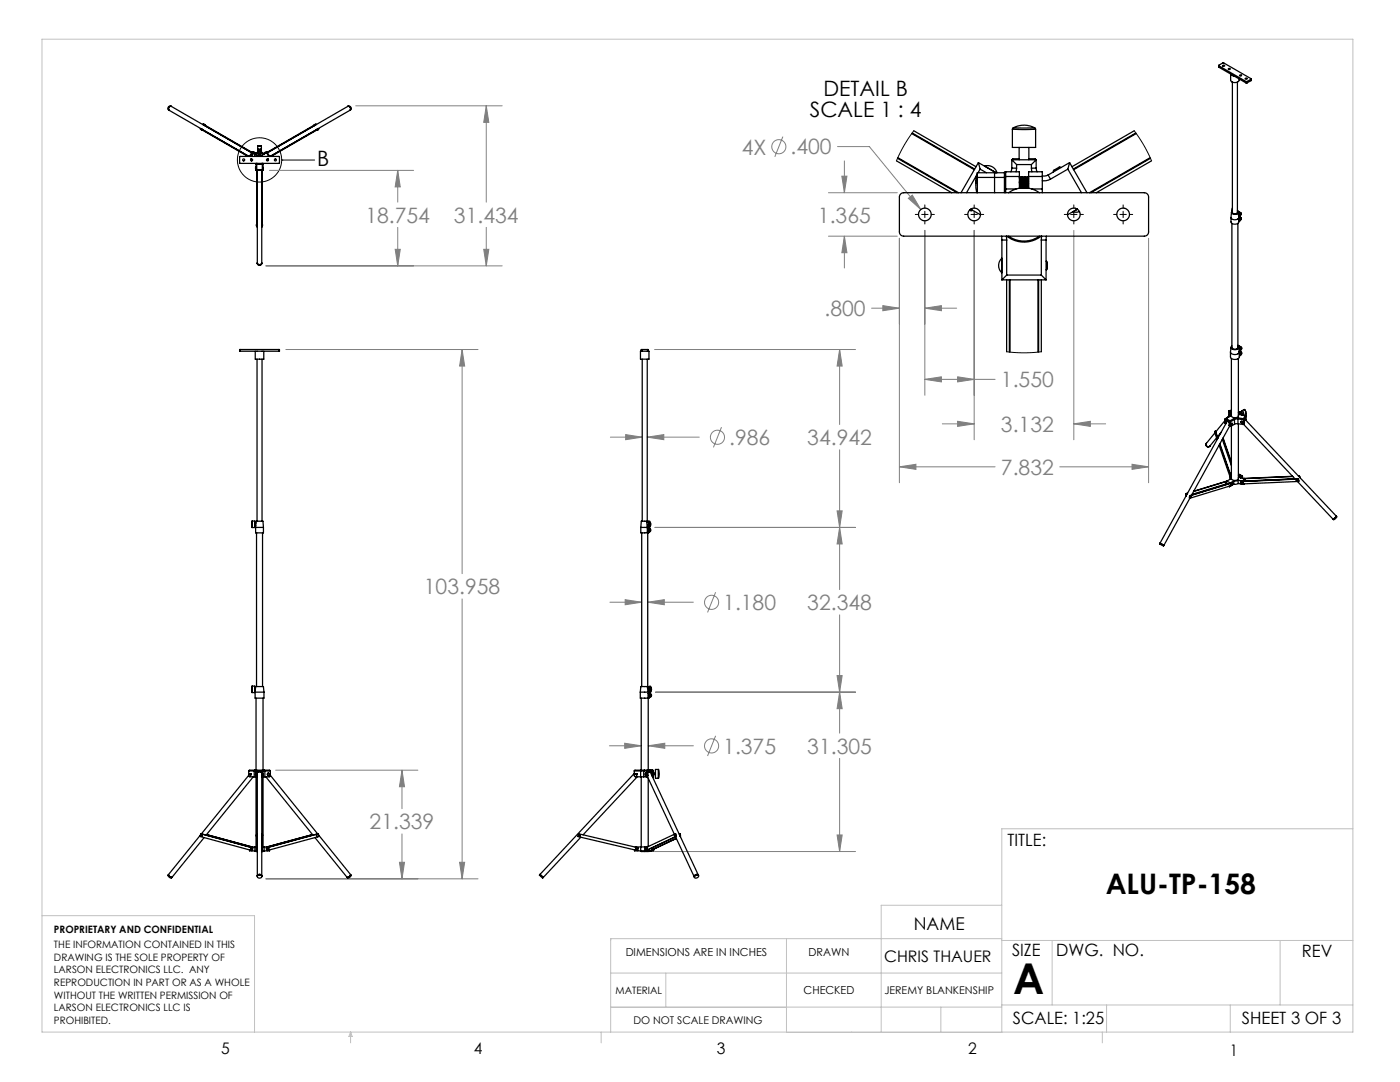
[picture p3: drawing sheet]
<svg xmlns="http://www.w3.org/2000/svg" width="279mm" height="216mm" viewBox="0 0 279 216" stroke-linecap="round" stroke-linejoin="round" font-family="sans-serif">
<g fill="none" stroke="#808080" stroke-width=".2">
<path d="M53.8 34h28.7M71 21.1h29.2M79.4 34l.5 3.3h-1zM79.4 34v6.3M97 21.1v19.2M97 21.1l.6 3.3h-1.1zM156.2 27.3l-1.6 4M165.3 38.5h13.8M167.1 29.3h6.4l10.3 12.5M168 35.2h1l-.5 3.3zM168.5 32.1v6.4M181.3 39.6l.8-.7 1.7 2.9z"/>
<path d="M53.1 53.1h47.1M78.9 49.7h1l-.5 3.4zM79.4 45.4v7.7M96.5 49.7h1.1l-.6 3.4zM97 45.4v7.7M165.3 47.1h13.8M168.5 47.1l.5 3.3h-1zM168.5 47.1v6.4M179.5 47.5v48.8M184.6 46v32.9M194.4 46v41.7M214.3 46v41.7"/>
<path d="M229.2 47.5v48.8M57 69.7h38.4M92.2 69.7l.5 3.3h-1zM92.2 69.7v44.8M130.6 69.7h40.1M167.6 69.7v15M167.6 69.7l.5 3.3h-1zM173.9 61.5h5.6M176.2 61l3.3 .5-3.3 .5zM184.6 61.5h6.3M184.6 75.7h14M184.6 61.5l3.3-.5v1z"/>
<path d="M184.6 75.7l3.3-.5v1zM191.1 75.2l3.3 .5-3.3 .5zM121.8 87.2h6.4M124.9 86.7l3.3 .5-3.3 .5zM129.2 87.2h10.4M129.2 87.2l3.3-.5v1zM144 85.2l-1.6 4.1M167.6 89.7v27.9M179.5 93.1h19.1M179.5 93.1l3.3-.5v1.1zM188.1 84.6h6.3M191.1 84.1l3.3 .5-3.3 .5z"/>
<path d="M211.5 93.1h17.7M214.3 84.6h6.4M214.3 84.6l3.3-.5v1zM225.9 92.6l3.3 .5-3.3 .6zM92.2 119.5v55.9M124.8 119.7l3.3 .5-3.3 .5zM130.7 105.2h40M142.8 118.2l-1.6 4M167.1 101.9h1l-.5 3.3zM167.6 105.2l.5 3.3h-1zM121.7 120.2h6.4M129.3 120.2l3.3-.5v1z"/>
<path d="M129.3 120.2h9.1M130.8 138.1h39.9M167.1 134.8h1l-.5 3.3zM167.6 122.7v23.6M167.6 138.1l.5 3.3h-1zM55 153.7h28.4M80.2 153.7l.5 3.3h-1zM80.2 153.7v7.7M121.6 148.8h6.4M124.7 148.3l3.3 .5-3.3 .5zM129.4 148.8h9M129.4 148.8l3.3-.5v1z"/>
<path d="M142.8 146.8l-1.6 4.1M167.6 151.3v18.6M53.1 175.4h42.3M79.7 172.1h1l-.5 3.3zM80.2 166.4v9M91.7 172.1h1l-.5 3.3zM130.6 169.9h40.1M167.1 166.6h1l-.5 3.3z"/>
<circle cx="155.4" cy="29.3" r="1.41"/>
<circle cx="143.2" cy="87.3" r="1.41"/>
<circle cx="142" cy="120.2" r="1.41"/>
<circle cx="142" cy="148.8" r="1.41"/>
</g>
<g fill="none" stroke="#000" stroke-width=".2">
<path d="M56.2 31.9h6.6M182.7 42.8h.6M183.9 42.8h1.3M184.6 40.9v.6M184.6 42.2v1.2M184.6 44.1v.6M185.8 42.8h.7M192.5 42.8h.6M193.8 42.8h1.3M194.4 40.9v.6M194.4 42.2v1.2M194.4 44.1v.6"/>
<path d="M195.7 42.8h.6M212.4 42.8h.6M213.7 42.8h1.2M214.3 40.9v.6M214.3 42.2v1.2M214.3 44.1v.6M215.6 42.8h.6M222.2 42.8h.7M223.5 42.8h1.3M224.1 40.9v.6M224.1 42.2v1.2M224.1 44.1v.6"/>
<path d="M225.4 42.8h.7"/>
<circle cx="51.8" cy="31.9" r="4.4"/>
</g>
<g fill="none" stroke="#c0c0c0" stroke-width=".2">
<path d="M8.4 7.8h261.6v198.1h-261.6zM270 165.4h-70.1v40.5M8.4 182.7h42.4v23.2M121.9 194.2h78M132.9 194.2v6.8M157 187.3v18.6M199.9 187.3h-78v18.6M199.9 187.7h70.1M199.9 180.6h-24v25.4M210 187.7v12.8M255.5 187.7v12.8M70 205.9v2.2"/>
<path d="M70 205.9l.3 .9h-.7zM120 205.9v2.2M121.9 201h78M121.9 201h35.1M157 206h42.9M170 205.9v.1M187.8 201v5M199.9 200.5h70.1M220 205.9v2.2M220.8 200.5v5.4M245.5 200.5v5.4"/>
</g>
<path d="M91.7 172.1h1l-.5 3.3zM92.2 69.7l.5 3.3h-1zM79.7 172.1h1l-.5 3.3zM80.2 153.7l.5 3.3h-1zM96.5 49.7h1.1l-.6 3.4zM97 21.1l.6 3.3h-1.1zM78.9 49.7h1l-.5 3.4zM79.4 34l.5 3.3h-1zM167.1 166.6h1l-.5 3.3zM167.6 138.1l.5 3.3h-1zM167.1 134.8h1l-.5 3.3zM167.6 105.2l.5 3.3h-1zM167.1 101.9h1l-.5 3.3zM167.6 69.7l.5 3.3h-1zM124.7 148.3l3.3 .5-3.3 .5zM129.4 148.8l3.3-.5v1zM124.8 119.7l3.3 .5-3.3 .5zM129.3 120.2l3.3-.5v1zM124.9 86.7l3.3 .5-3.3 .5zM129.2 87.2l3.3-.5v1zM168 35.2h1l-.5 3.3zM168.5 47.1l.5 3.3h-1zM179.5 93.1l3.3-.5v1.1zM225.9 92.6l3.3 .5-3.3 .6zM176.2 61l3.3 .5-3.3 .5zM184.6 61.5l3.3-.5v1zM184.6 75.7l3.3-.5v1zM191.1 75.2l3.3 .5-3.3 .5zM191.1 84.1l3.3 .5-3.3 .5zM214.3 84.6l3.3-.5v1zM181.3 39.6l2.5 2.2-1.7-2.9z" fill="#808080"/>
<g fill="none" stroke="#000" stroke-width=".25">
<path d="M243.2 13.4h.1M243.2 13.1v.3M243.2 13.4l5.5 3.1M246 16.4v26a.58 .58 0 0 0 1 0v-26M246.3 15.2l-.5-.2-.2-.2v1.2a.98 .98 0 0 0 1.7 0v-.2M248.7 16.3h.2M248.7 16.5h.2M248.7 16.3v.2M248.9 16.3v.2M249.7 15.8l-5.5-3.2-1 .4 5.5 3.3M249.7 15.8l-.8 .5M249.7 15.8v.3"/>
<path d="M249.7 16.1l-.8 .4M33.8 21.3l.4-.1a.47 .47 0 0 0-.5 .3 .47 .47 0 0 0 .1 .5l-.2-.3zM40.1 25.8l9.4 5.4M40.1 25.8l.3 .1M40.1 25.7h-.1l.1 .1M40.1 25.7v.1M40.1 25.7l9.6 5.5M40.2 25.7l.2 .1M40.2 25.7h.1M40.2 25.7v.1M40.2 25.7l9.5 5.5M40.4 25.8h.1"/>
<path d="M40.6 24.8h.2l.2 .2M40.6 24.8l.4 .2M40.6 24.8h.1M40.6 24.9l9.6 5.6M40.7 25h.1M40.7 25l-6.6-3.8a.47 .47 0 0 0-.5 .2 .47 .47 0 0 0 0 .5l6.6 3.8M40.7 24.8h-.2l.1 .1M40.7 24.8l-.1 .1M40.7 24.8l9.6 5.6M40.7 24.9l-.1 .1M40.8 25v.1M41 25h.1"/>
<path d="M47.9 31.3l7.8-.1 .1 1.3-.2 .1h-7.7l-.1-.1zM50.1 31.8h.1M50.1 31.7l.3 .2M50.3 30.7l-.3 .5M50.3 30.6v.3M50.3 30.7v.5zM50.3 30.6v.1M50.3 30.6h.9M50.3 30.7h.9M50.3 30.3l.6 .3-.4-.2M50.3 30.3l.1 .2M50.3 30.3l-.5 .9"/>
<path d="M50.4 30.5l.2 .1M50.4 30.5l-.1 .1M50.5 30.4l.4 .2M50.5 30.4h.1M50.9 30.6v.6M50.9 30.6h.1M51.1 32.6v.1M51.1 33.3l-.1 .2 .1 .3M51.1 33.3v.5M51.1 33.8h.1M51.1 33.3h.1M51.1 32.7h.1"/>
<path d="M51.1 32.7v1.3M51.1 34h1.4M51.2 30.7v.5v-.1M51.2 30.7v.4M51.2 30.7v-.1l.4-.1v.2M51.2 31.1h.3M51.2 34v11.1M51.2 32.7v-.1l.5 .2 .6-.2v.1M51.2 33.8l-.1 .2M51.2 32.7v1.1M51.2 33.8h1.1M51.3 31.2l.4-.1 .6 .1"/>
<path d="M51.3 32.6l.4 .2 .6-.2M51.4 34v18.6a.47 .47 0 0 0 .4 .3 .47 .47 0 0 0 .4-.3v-7.6M51.4 30.2l.2 .1M51.4 30.4h.2M51.4 30.4v.1M51.4 30.2h.8M51.4 30.2v.2M51.4 29.2h.8M51.5 29.1l-.1 .1M51.5 29.1h.6M51.6 30.4l-.1 .1M51.6 30.3v.1"/>
<path d="M51.6 30.3h.4M51.6 30.1l-.2 .1M51.6 29.8v.4M51.6 30.7v.4l.1-.2M51.6 30.7h-.4M51.7 30.7h.1M51.7 30.9h.1M51.7 30.7h.2M51.7 30.7h-.1M51.7 30.9h.2M51.7 30.7v.1M51.7 30.7v.2"/>
<path d="M51.7 30.8v.1M51.7 30.9v.2v-.2M51.7 30.9l.1 .2v-.2M51.7 30.7l.1 .1M51.8 30.7v.1M51.8 30.9h.1M51.8 30.7h-.1M51.8 30.8v.1M51.8 30.9v.2M51.8 30.7v.2M51.8 30.7h.1M51.8 30.9v.2v-.2"/>
<path d="M51.9 30.7h.1M51.9 30.9h.1M51.9 30.7v.2M51.9 30.9h-.1M51.9 30.7l-.1 .1M51.9 30.9v.2M51.9 30.7v.1M51.9 30.8v.1M51.9 30.7h-.1M51.9 30.7v.4M51.9 30.7v-.2h.5v.2M51.9 30.7h.5"/>
<path d="M51.9 30.8h.1M52 30.1l.2 .1M52 29.8v.4M52 30.4h.2M52 30.4v.1M52 30.3v.1M52 31.1h.4M52.1 29.1l.1 .7h-.8v-.6M52.2 30.2l-.2 .1M52.2 30.4v.1M52.2 30.2v.2M52.2 34v10.9"/>
<path d="M52.3 34v11.1M52.3 32.7h.2M52.3 33.8l.2 .2M52.3 32.7v1.1M52.4 30.7v.4M52.4 31.1v.1M52.5 33.4v.3M52.5 32.7v1.3M52.5 32.6v.1M52.6 30.7v.1M52.6 30.7h-.2M52.6 30.8h-.2"/>
<path d="M53 30.4l-.3 .2M53.2 30.5l-.6 .3M53.2 30.5l.4 .7M53.3 30.3l-.1 .2M53.3 30.3l-.7 .4M53.3 30.3l.5 .9M53.4 31.8h.1M53.4 31.8l.1-.1-.3 .2M53.6 31.8h-.2M62.8 25v.1M62.9 24.8l-.2 .2M62.9 24.8h.2z"/>
<path d="M62.9 24.8l-9.6 5.6M62.9 25l-9.5 5.5 16.1-9.3a.47 .47 0 0 1 .5 .2 .47 .47 0 0 1-.1 .5l-6.5 3.8M62.9 25h-.1M63.2 26h.1M63.2 25.8h.1M63.4 25.7h.1M63.4 25.7l-9.5 5.5M63.4 25.7v.1M63.4 25.7h.2l-.1 .1M63.4 25.7l.1 .1M63.5 25.8l-9.4 5.4M63.6 25.8h.1"/>
<path d="M63.6 25.8l-.2 .2h-.2M63.6 25.8l-.4 .2M69.4 21.2a.47 .47 0 0 1 .5 .3 .47 .47 0 0 1-.1 .5 .47 .47 0 0 0 .1-.5 .47 .47 0 0 0-.5-.3zM178.9 32.1l11 6.4M179.1 31.6l11.9 6.9M179.2 31.5l12.1 7M179.7 38.7l.6-.2h48.1a.85 .85 0 0 1 .8 .8v7a.85 .85 0 0 1-.8 .8h-48.1a.85 .85 0 0 1-.8-.8v-7zM182 26.6l12.4 7.3M182 26.5l12.5 7.2M182.4 26.1l12.4 7.2M194.9 35l-2 3.5M195.1 34.5l-.3 1v1.1"/>
<path d="M195.1 35.4l-.2 .5a4.4 4.4 0 0 0 .1 2.6M195.1 34.5v.9M195.1 35.4v3.1M195.1 34.5h5.4M195.1 35.4h5.4M195.3 32.4l.3 1.3M195.3 32.4l3.5 2.1M195.3 32.4l-3.5 6.1M195.6 33.7l1.3 .8M195.6 33.7l-.4 .8M196.5 33.1a1.97 1.97 0 0 1 2.5 1.4M196.5 33.1l2.3 1.4"/>
<path d="M196.5 33.1v.1M198.5 34.5v4M198.5 34.5h.1M200.5 35.3h.2M200.7 35.2v2.5M200.7 35.2v-.9h2.7v.9M200.7 34.4h-.2v4.1M200.7 35.2h2.7M200.7 37.7v.8M200.7 37.7h2.1M201.3 38.5a5.3 5.3 0 0 1 6.1 0M201.9 31.9l1 .9"/>
<path d="M201.9 33.5h1M201.9 33.5l-.2 .8M201.9 31.9h4.9M201.9 31.9v1.6M202 25.8v3.6h4.7v-3.6M202.1 25.8h4.6M202.2 25.5l-.2 .3M202.2 25.5a4.5 4.5 0 0 1 4.3 0M202.2 25.5h4.3M202.9 33.5l-.1 .8M202.9 32.8v.7M202.9 32.8h2.9"/>
<path d="M203.4 31.7h-1.3v.2M203.4 29.4v2.5M203.4 35.2v2.4M203.4 36.5l.1 .1M203.4 35.5l.1 .2M203.5 35.3v.3M203.5 36.3v.2M203.5 35.3h.1M203.5 36.3h-.1M203.5 35.3l-.1 .1M203.5 36.3h.1M203.5 36.3v.3"/>
<path d="M203.5 35.3l.2 .4M203.5 36.3l.2 .3M203.5 36.6v.9M203.5 35.7v.6M203.6 35.5v.9M203.6 36.5l-.1 .1M203.6 36.5h.1M203.6 35.5h.1M203.6 35.5l-.1 .2M203.6 36.5v1M203.7 36.6v.9M203.7 35.7v.7"/>
<path d="M203.8 35.3v.3M203.8 36.3v.2M203.8 35.3h.1M203.8 35.3l-.2 .3M203.8 36.3h.1M203.8 36.3l-.2 .2M203.8 36.5v1M203.8 36.5h.1M203.8 36.5l-.1 .1M203.8 35.5h.1M203.8 35.5l-.1 .2M203.8 35.3v.2"/>
<path d="M203.8 35.3l.1 .2M203.8 36.3l.1 .2M203.8 35.5v.8M203.8 36.5l.1 .1M203.8 35.5l.1 .2M203.9 36.6v.9M203.9 35.7v.7M203.9 35.5v.1M203.9 36.5h.1M204 36.5v1M204 35.5v.9M204 36.5h.1"/>
<path d="M204 35.5h.1M204 35.5l-.1 .2M204 36.5l.1 .1M204 35.5l.1 .2M204.1 35.3v.3M204.1 36.3v.3M204.1 35.3h.1M204.1 35.3l-.2 .2M204.1 36.3h.1M204.1 36.3l-.2 .3M204.1 36.6v.9M204.1 35.7v.6"/>
<path d="M204.1 36.3v.2M204.1 36.3l.2 .2M204.1 35.3l.2 .2M204.2 36.5v1M204.2 35.5v.9M204.2 36.5h.1M204.2 36.5l-.1 .1M204.2 35.5h.1M204.2 35.5l-.1 .2M204.2 36.5l.1 .1M204.2 35.5l.1 .2M204.3 35.5v.1"/>
<path d="M204.3 36.5h.1M204.3 36.6v.9M204.3 35.7v.7M204.4 36.5v1M204.4 35.5v.8M204.4 36.5h.1M204.4 36.5l-.1 .1M204.4 35.5h.1M204.4 35.5l-.1 .2M204.4 35.3v.2M204.4 36.3v.2M204.4 35.3l-.1 .2"/>
<path d="M204.4 35.3h.1M204.4 36.3h.1M204.4 36.3l-.1 .2M204.4 36.5l.1 .1M204.4 35.5l.1 .2M204.4 35.3v.3M204.4 36.3l.3 .3M204.4 35.3l.2 .2M204.5 36.6v.9M204.5 35.7v.7M204.6 35.5h.1M204.6 36.5h.1"/>
<path d="M204.6 36.5v1M204.6 35.5v1M204.6 35.5v.9M204.6 35.5l.1 .2M204.7 36.6v.9M204.7 35.7v.6M204.7 35.3v.3M204.7 36.3v.3M204.7 35.3h.1M204.7 35.3l-.2 .4M204.7 36.3h.1M204.7 36.3l-.2 .3"/>
<path d="M204.7 36.3v.2M204.7 36.3l.2 .2M204.7 35.3l.2 .2M204.8 36.5v1M204.8 35.5v.8M204.8 36.5h.1M204.8 36.5l-.1 .1M204.8 35.5h.1M204.8 35.5l-.1 .2M204.8 36.5l.1 .1M204.8 35.5l.1 .2M204.9 36.6v.9"/>
<path d="M204.9 35.7v.8M204.9 35.5v.1M204.9 36.5v.1M205 35.5v.9M205 35.5l-.1 .2M205 36.5h.1M205 36.5l-.1 .1M205 35.5h.1M205 36.5v1M205 35.5v.8M205 36.5l.1 .1M205 35.5l.1 .2"/>
<path d="M205 35.3v.3M205 36.3v.2M205 35.3h.1M205 35.3l-.1 .2M205 36.3h.1M205 36.3l-.1 .2M205 36.3v.3M205 36.3l.2 .2M205 35.3l.3 .4M205.1 36.6v.9M205.1 35.7v.6M205.1 35.5v.9"/>
<path d="M205.1 36.5h.1M205.1 36.5v.1M205.1 35.5h.1M205.1 35.5v.2M205.2 36.5v1M205.2 35.5v1M205.2 36.5l.1 .1M205.3 35.7v.7M205.3 35.2v2.4v-1M205.3 35.2v-.9h2.7v.9M205.3 35.2h2.7M205.3 35.4l-.1 .1"/>
<path d="M205.3 36.3l-.1 .2M205.3 36.6h.1M205.3 35.6v.1M205.3 31.7h1.3v.2M205.3 29.4v2.5M205.8 33.5h1M205.8 33.5l.1 .8M205.8 32.8v.7M205.9 37.7h2.1M206.5 25.5l.2 .3M206.8 31.9l-1 .9M206.8 33.5l.2 .8"/>
<path d="M206.8 31.9v1.6M208 35.2v2.5M208 37.7v.8M209.2 34.9l.4 .8M209.2 34.9l-.4 .2h-.8M209.6 35.7l-.9 .4h-.7M211.7 33.4l-.3-.1-1.1 .7-.1 .3M213.1 33.7l-3.5 2M213.1 33.7l2.7 4.8M213.5 32.4l-.4 1.3M213.5 32.4l-4.3 2.5M213.5 32.4l3.4 6.1"/>
<path d="M226.4 26.1l-12.5 7.2M226.7 26.5l-12.5 7.2M226.8 26.6l-12.5 7.3M229.5 31.5l-12.1 7M229.6 31.6l-11.9 6.9M229.8 32.1l-11 6.4M51.2 44.7l-.1 .2 .1 .3M51.2 44.7v.5M51.2 45.2h.1M51.2 44.7h.1M51.2 45.1l.1 .1zM51.3 44.8h.1"/>
<path d="M51.3 45h.1M51.4 52.5a.47 .47 0 0 0 .4 .3 .47 .47 0 0 0 .4-.3 .47 .47 0 0 1-.4 .3 .47 .47 0 0 1-.4-.3zM51.4 44.9v.1M52.2 45h.1M52.2 44.9v.1M52.2 44.8h.1M52.3 44.8v.2M52.3 45.1v.1v-.1M52.3 45.1h.1M52.3 44.8v.3M193.5 41.9l.3 .2 .3-.2M193.7 41.7l2 1.2"/>
<path d="M199.9 47.1l.1 .8M199.9 51.5a1.97 1.97 0 0 0 0 2.9M199.9 51.5v2.9M199.9 54.4h.1M199.9 51.5h.1M200 47.9h.9M200 47.9v7.9M200 55.8h8.8M200.8 47.1l.1 .8M200.9 55.8v14.4M200.9 54.9l-.9 .9M200.9 47.9v7"/>
<path d="M200.9 54.9h6.9M200.9 47.1a5.5 5.5 0 0 0 6.9 0M201.3 47.1a5.3 5.3 0 0 0 6.1 0M201.4 55.8v14.4M201.6 55.8v14.5M207.1 55.8v14.5M207.3 55.8v14.4M207.8 47.9h1M207.8 54.9l1 .9M207.8 47.9v7M207.8 55.8v14.4M207.9 47.1l-.1 .8"/>
<path d="M208.8 52.1l.2 .3v1.2l-.2 .2M208.8 47.9v7.9M208.8 47.1v.8M214.1 42.2l.1 .1M215 41.7l-2 1.2M215 41.8l-.8 .5M215.4 42.2l-.6 .1h-.6M245.7 43.4v.9a.9 .9 0 0 0 1.5 0v-.9M245.8 42.4l-.1 1a.83 .83 0 0 0 .8 .5 .83 .83 0 0 0 .7-.6M245.9 44.6v24.7a.69 .69 0 0 0 1.2 0v-24.7M246 42.1a.4 .4 0 0 0-.1 .6 .4 .4 0 0 0 .5 .1 .44 .44 0 0 0 .6-.1 .44 .44 0 0 0 0-.6M246 41.5l-.1 .7"/>
<path d="M247 42.1l.1 .1M247 42.1l.2 .2M247.1 42.3l.5 .2M247.1 42.3l.3 .2M247.1 42.3h.1M247.1 42.4v.2M247.1 42.6l.1 .7M247.2 43.3l.2 .1M247.3 43.2l.3 .2M247.3 42.8h.1M247.4 43.8v.1M247.4 42.5a.33 .33 0 0 1 .4 .3 .33 .33 0 0 1-.4 .3l-.2 .2"/>
<path d="M247.4 43.4a.33 .33 0 0 1 .4 .3 .33 .33 0 0 1-.4 .4l-.2 .1M247.4 43.4l-.2 .1M247.4 42.5l-.3 .1M247.4 42.6h.1a.16 .16 0 0 1 .1 .2 .16 .16 0 0 1-.2 0zM247.4 43.6l.1-.1a.16 .16 0 0 1 .1 .3 .16 .16 0 0 1-.2 0zM247.4 43.7h.2M247.4 43.8h.1M247.5 43.7h-.1M247.5 42.8h-.1M247.5 43.6v.1M247.5 43.6v.2M247.5 43.7h.1"/>
<path d="M247.5 42.6h.1M247.5 43.8v.1M247.5 42.6v.2M247.5 43.5h.1M247.6 43.7l-.1 .1M247.6 43.6a.15 .15 0 0 0-.2 0 .15 .15 0 0 0 0 .3h.1M48 70.1h7.6M48 69.7h-.2v.4h.2M48 69.7v.4M48 69.7h7.6M50.9 70.1v1.6h1.7v-1.6M51.3 71.7v32.3"/>
<path d="M52.3 71.7v32.3M55.6 69.7h.2v.4h-.2M55.6 69.7v.4M128 70.1h.1M128 70.1h-.2v1.6h1.7v-1.6h-.1M128.1 69.7h-.1v.4M128.1 70.1h1.1M128.1 69.7h1.1M128.1 69.7v.4M128.2 71.7v32.3M129.2 71.7v32.3M129.2 70.1h.2"/>
<path d="M129.2 69.7h.2v.4M129.2 69.7v.4M245.6 70.2v1a1.02 1.02 0 0 0 1.7 0v-1M245.7 69.3l-.1 .9a.99 .99 0 0 0 .9 .5 .99 .99 0 0 0 .8-.5v-.1M245.8 71.5v11.5M245.9 69a.44 .44 0 0 0-.1 .6 .44 .44 0 0 0 .5 .2 .54 .54 0 0 0 .7-.1 .54 .54 0 0 0 .1-.6v-.1M247.1 69l.2 .1M247.1 68.9l.1 .1M247.1 71.5v11.5M247.2 69.3v.1M247.2 69.1l.5 .2M247.2 69.1l.3 .2"/>
<path d="M247.2 69.1v.1M247.2 69.4v.1M247.2 69.5l.1 .6M247.3 70.2l.2 .1M247.3 70.1l.4 .2M247.5 69.7h.1M247.5 70.7h.1M247.5 69.3a.33 .33 0 0 1 .4 .3 .33 .33 0 0 1-.4 .4l-.2 .1M247.5 70.3a.33 .33 0 0 1 .4 .3 .33 .33 0 0 1-.4 .3l-.2 .2M247.5 69.3l-.3 .2M247.5 70.3l-.2 .1M247.5 69.5l.1-.1a.16 .16 0 0 1 .1 .3 .16 .16 0 0 1-.2 0z"/>
<path d="M247.5 70.4h.1a.16 .16 0 0 1 .1 .2 .16 .16 0 0 1-.2 0zM247.5 70.6l.1 .1M247.6 70.6h-.1M247.6 69.6l-.1 .1M247.6 70.5v.1M247.6 70.5h.1M247.6 70.5l.1 .1M247.6 69.5h.1M247.6 70.7h.1M247.6 70.5l-.1 .1M247.6 69.5v.1M247.6 70.4h.1"/>
<path d="M247.7 70.6l-.1 .1M247.7 70.5a.16 .16 0 0 0-.2 0 .16 .16 0 0 0 .1 .2M247.7 70.5h.1M236.7 98.5v.5M236.7 98.5h.1M236.8 98.5l-.1 .5M236.9 98.7h-.1M237 98.4l-.2 .1M237 98.4l-.3 .1M237.5 99.4l-5.2 9.4M237.5 98.9l-.1 .5M237.5 98.9h.1"/>
<path d="M237.6 99l.1 .1-.1 .2zM237.7 99.1l-.1 .1M237.7 99.1h.1M240.8 88.4a.44 .44 0 0 0 .1 .6 .44 .44 0 0 0 .6 0 .44 .44 0 0 1-.6 0 .44 .44 0 0 1-.1-.6zM242.5 86.4l-1.8 2.1a.45 .45 0 0 0 .1 .6 .45 .45 0 0 0 .7-.1M242.5 86.4l.4 1.3M242.5 86.4l.1 .1M242.5 86.4v-.1l.1 .2M242.5 86.3v.2zM242.5 86.1v.3M242.5 86.1l.5 1.4M242.5 86.1l.6 1.3"/>
<path d="M242.6 86.5h.1M242.8 87.4l-1.3 1.6M243.3 88.8l2.2 6.5M243.4 88.6l2.2 6.3M243.5 88.5l2.2 6.4M243.5 86.5h.1M243.6 86.3v.1M243.7 86.3l-.7 .9M243.9 87.7l1.9 5.2M244 87.5l1.8 4.9M244.1 87.4l1.7 4.8M244.5 84.4l.1 .2"/>
<path d="M244.5 83.9l-1.9 2.3M244.5 83.6l1 .6M244.5 84.4l.1 .1M244.5 83.6v.8M244.6 84.5h.1M244.6 84.5v-.6l.7 .3v.6M244.7 96.6l-6.8 2.1M244.7 96.3v.4M244.7 96.3l.4 .2M244.7 83.5l-.2 .1M244.7 83.5l.8 .5M244.8 96.1l-6.6 2"/>
<path d="M244.9 96l-.2 .3M244.9 96l.6 .4M244.9 96l-6.7 2M244.9 84l-13.4 24.4M245.2 97l.1 .1M245.2 82l.1 1.1M245.2 82l.4 .7M245.3 83l-.3 .3M245.3 82.7v.2zM245.3 82.7l.1 .2zM245.3 84.8l.2 .3M245.3 84.8l.2 .1"/>
<path d="M245.3 97v.1M245.4 83.1h.1M245.4 83.1l-.9 .5M245.4 85l-7.6 13.8M245.4 82h-.2M245.4 82l.3 .6M245.4 94.9l.1 .2zM245.5 94.8v.3zM245.5 94.9v.1zM245.5 84v.2M245.5 84.2v.7M245.5 83.1l-.8 .4"/>
<path d="M245.5 96.4h-.1M245.5 95.5v.1M245.5 94.5l.3 .5M245.6 95.3h-.1M245.6 82.7l-.2 .4M245.6 82.7v.2M245.6 94.9l-.1 .4M245.7 94.9v.3M245.7 94.9h-.1M245.7 96.6h.1l-.1 .2zM245.7 82.6v.2l-.2 .3M245.7 82.6l-.1 .1"/>
<path d="M245.7 96.6v.1zM245.8 84.5h.1l-.1 .2zM245.8 82.9a.76 .76 0 0 0 .7 .5 .76 .76 0 0 0 .6-.5M245.8 95.4a.74 .74 0 0 0 .7 .5 .74 .74 0 0 0 .6-.5M245.8 95.1l-.2 .2v.3l-.7 .4M245.8 94.5h-.3M245.8 85v10.5M245.8 81.9h-.5M245.8 81.9l-.4 .1M245.8 96.6l-.1 .1M245.8 96.9l-.5 .2M245.8 96.9l-8.4 2.5"/>
<path d="M245.8 84.5v.1M245.9 84.6h.1M245.9 96.4l-.1 .5M245.9 96.4l-8.4 2.5M246.2 96l-.7 .4M246.2 96v.6M246.2 96.6l-.4 .2M246.3 83.5l.1 .2M246.3 83.5l-.8 .5M246.4 84.7l-.8 .4-.1-.2M246.4 83.7l-.9 .5M246.4 83.7v1"/>
<path d="M247.1 83.6l-.7 .1M247.1 84.5l-.7 .2M247.1 83.6v.9M247.1 83.6l1.2 .2M247.1 83.4l-.8 .1M247.1 83.4v.2M247.1 83.4l1.1 .2M247.1 95.8l-.9 .2M247.1 96.5l-.9 .1M247.1 95.8l.9 .2M247.1 95.8v.7M247.1 96.5l1.2 .2"/>
<path d="M247.1 84.6v10.9M247.1 94.9l.4 .2M247.1 82.4l.3 .2M247.3 82.2l-.2 .1M247.3 82.2v.1M247.3 94.7l.6 .3M247.3 94.7l-.2 .1M247.3 94.7l.5 .3M247.3 82.3h-.2M247.4 82.7h.1M247.4 95.2h.1M247.4 82.2l-.1 .1"/>
<path d="M247.4 82.2l.5 .2M247.4 82.2h-.1M247.4 82.7l-.3 .1M247.4 82.6l-.3 .1M247.4 82.6v.1M247.5 95.1l-.4 .1M247.5 95.1h.1M247.5 95.2l-.4 .2M247.6 96.1h.1M247.6 84.2l.3-.1 .2 .2M247.6 84.2h.1M247.6 95.1v.3"/>
<path d="M247.6 95.1v.2l.7 .2M247.6 96.2l.3-.1 .2 .3M247.7 82.4l-.1 .3 .2 .1M247.7 82.4l.1 .2M247.7 82.4l.3 .1M247.7 82.3a.25 .25 0 0 1 .2-.4 .25 .25 0 0 1 .3 .4v.6M247.8 82.6l-.1 .1 .2 .1M247.8 82.6v.2M247.8 95h.2v.4M247.8 95l-.2 .1M247.8 82.8l.7 .1M247.8 82.8h.1"/>
<path d="M247.9 82.8l.7 .1M248 82.6v.2M248 82.5l-.2 .1M248 82.5v.3M248 82.8h.1M248 96h.2M248.1 84.4h.1M248.1 96.4h.1M248.1 84.3v.1M248.2 83.6l.1 .2M248.2 84.7l10.3 10.9M248.3 81.7l-.4 .3"/>
<path d="M248.3 81.7a.86 .86 0 0 1 .3 1.2v-.8zM248.3 83.8l-.1 .9-1.1-.2M248.3 95.5l.2 .2M248.3 95.5l-.3 .5M248.3 96.5v.2M248.3 84.4h.1M248.3 84.4v.2M248.4 83.6l18.4 19.5-.2 .3-.5 .3-7.2-7.6M248.5 82.9l.2 .1M248.5 82.9l-.3 .7M248.5 95.7l-.1 .3M248.6 83.8v-.5l-.3 .5v.6"/>
<path d="M248.6 83.8h.1M248.7 83.7l-.1 .1M248.7 83l-.4 .8M248.7 83v.7M258 95l-9.7 .5M258 95.1l-9.6 .4M258.4 95.5l-9.9 .5v-.3M258.7 95.7h.2l.2 .2M258.7 95.7h.1M259.1 95.5l.1 .6M259.1 95.5l-11.5 .6M259.1 95.9h.1"/>
<path d="M259.2 96.1l-11.5 .5-.1-.5M259.3 95l.2 .3M259.3 95l.1 .3M259.3 95h-.2M50.3 104v1.3M50.3 104h.6v1.3h-.6M50.9 104.9h.1M50.9 104.4h.2M51 105.2h1.6M51 105.2v1.1h1.6v-1.1M51 105.2l.1-1.2h1.4l.1 1.2M51.2 106.3v30.7"/>
<path d="M52.4 106.3v30.7M127.9 105.2h1.5M127.9 105.2v1.1h1.5v-.1M128.1 106.3v30.7M129.1 104.2h.4a.4 .4 0 0 1 .4 .4 .4 .4 0 0 1-.4 .4h-.3zM129.3 106.3v30.7M129.4 104.6l.1 .2M129.4 105v.2M129.4 105.2v.2M129.5 105.4a.4 .4 0 0 1 .4 .4 .4 .4 0 0 1-.4 .4M129.5 105.4h-.3v.8h.3M129.5 105.7l.2 .1z"/>
<path d="M129.5 104.8h.2M129.5 104.5l-.1 .1M129.5 104.5h.2M129.7 104.5v.1M129.7 104.6v.2M129.8 104.8l-.1 .4h-.3M129.8 104.4l-.2-.4-.2 .2v-.2h-1.4l-.1 1.2M231.5 108.4l.8 .4M231.5 108.4l-.1 .1 .4 .2 .4 .3 .1-.2M266 103.6l.4-.3 .2-.4-.2 .4zM50.3 136.9v1.3M50.3 136.9h.6v1.3h-.6"/>
<path d="M50.9 137.8h.1M50.9 137.3h.1M50.9 138.1h1.8M50.9 138.1v1.2h1.8v-1.2M50.9 138.1l.1-1.1h1.6l.1 1.1M51.1 139.3v14.4M52.5 139.3v14.4M127.8 138.1h1.8M127.8 138.1v1.2h1.8v-.1M128 139.3v14.4M129.2 137.2h.4a.4 .4 0 0 1 .4 .4 .4 .4 0 0 1-.4 .4h-.3zM129.3 138.4h.3a.4 .4 0 0 1 .4 .4 .4 .4 0 0 1-.4 .4h-.3z"/>
<path d="M129.4 139.3v14.3M129.5 137.2l-.1-.2h-1.5l-.1 1.1M129.5 137.2l.3-.3 .2 .5M129.5 138l.1 .1M129.6 138.1v.3M129.6 137.6l.1 .1M129.6 138.7l.2 .1zM129.7 137.7h.1M129.7 137.4l-.1 .2M129.7 137.4h.1M129.8 137.4l.1 .2M129.9 137.6l-.1 .1"/>
<path d="M130 137.7l-.2 .5-.3-.2M49.6 154.7l.2 .3h.9M49.6 154.7l-9.4 11.7M49.6 153.8h1.1M49.6 153.8v.9M50 154.4v.2M50.5 155l-9.4 11.6M50.7 153.8h.4M50.7 155h.4M50.7 153.8v1.2M50.8 153.7l-.1 .1M50.8 153.7h.4"/>
<path d="M50.8 153.7h-1l-.2 .1M51.1 154.3l-.1 .2 .1 .2M51.1 154.3v.4M51.1 154.7h.2v.3M51.1 154.3h.1M51.1 154.7v.3M51.1 153.8v.9M51.1 153.8h1.4M51.1 155h.2M51.1 155v14M51.2 153.7l-.1 .1M51.2 153.7h1.1"/>
<path d="M51.3 155h.1M51.3 154.6h.1M51.3 154.4h.1M51.4 154.3a.48 .48 0 0 1 .4-.3 .48 .48 0 0 1 .4 .3M51.5 154v.1M52.1 154v.1M52.2 154.4h.1M52.2 155h.1M52.2 154.6h.1M52.3 155h.2M52.3 153.7l.2 .1M52.3 153.7h.5"/>
<path d="M52.5 155v14M52.5 154.4v.2M52.5 154.7v.3M52.5 154.7h-.2v.3M52.5 153.8h.4M52.5 155h.4M52.5 153.8v.9M52.8 153.7l.1 .1M52.8 153.7h1l.2 .1M52.9 153.8h1.1M52.9 153.8v1.2M53 155l9.5 11.6"/>
<path d="M53.6 154.3l-.2 .2 .2 .2M53.6 154.7h.1M53.6 154.3h.1M54 154.7l-.2 .3h-.9M54 154.7l9.4 11.7M54 153.8v.9M126.6 153.8l.1 1.1 1.2 .1M126.6 153.8h1.3M126.6 154.3l-18.8 20.2M127.2 155l-10.8 11.6M127.9 153.7v.1M127.9 153.7h-1.2l-.1 .1"/>
<path d="M127.9 153.8h.6M127.9 153.7h.7M127.9 155h.6M127.9 153.8v1.2M128 155v14M128.5 153.8h1.9M128.5 155h.7M128.5 153.8v1.2M128.6 153.7l-.1 .1M128.6 153.7h1.7l.1 .1M128.8 154.3a.18 .18 0 0 1 .2 .2 .18 .18 0 0 1-.2 .1zM128.9 154.7h.1"/>
<path d="M128.9 154.3h.1M128.9 154.3l.1 .2M129 154.5l-.1 .2M129.1 154.7l-.1 .3M129.1 154.7h.2M129.2 153.7l-.1 1M129.2 155l5.4 11.5M129.3 153.7v-.1l.4 .1M129.3 154.1h.5l9.6 20.5M129.3 154.7l-.1 .3M129.3 154.7v-.7h.8v.7M129.4 155.3v13.6"/>
<path d="M129.6 154h.1M130.1 154.7v.1M130.1 154.7h.2M130.1 153.7l.2 .1v.9M130.1 153.7h.1M130.4 153.8v1.2h-.2l.1-.3M130.4 154.3h.4M130.4 154.6h.4M131.4 153.5h-.6v1.8h.6M131.4 153.5v1.8M131.4 153.5v.1M131.4 155.3h.1"/>
<path d="M131.4 153.6v1.7M33.6 174.5l.3 .4 .4 .2-.4-.2zM40 166.6l-6.5 8 .3 .5 .4 .1 6.5-8.1M40.1 166.4l-.1 .5 10.3 2.8M40.1 166.4h.1M40.1 166.4l10.3 2.8M40.2 166.6v.2M41.2 166.5l9.1 2.5M49.8 169.6v.2h1.1M50.1 169.3v.2M50.4 169.2l-.1 .5M50.9 169h.3"/>
<path d="M50.9 169.8h.4M50.9 169h-1M50.9 169v.8M51.1 169.8v.1h.3M51.2 169.2l-.1 .2 .1 .2M51.2 166.5l-.1 .2 .1 .2M51.2 169.2v.4M51.2 166.5v.4M51.2 166.5h.1M51.2 169.6h.1M51.2 169.2h.1M51.2 166.4l.1 .5z"/>
<path d="M51.2 166.9l.1 2.8M51.3 166.6h.1M51.3 166.8h.1M51.3 169h.1M51.3 169.8h.1M51.3 169.2h.1M51.4 166.6l-.1-12.6h1l-.1 12.6M51.4 166.8v8.1M51.4 166.6v.2M51.4 174.6l.5-.1 .3 .3a.48 .48 0 0 0-.4-.3 .48 .48 0 0 0-.4 .3zM51.4 174.7a.38 .38 0 0 1 .6-.1 .38 .38 0 0 1 .1 .6 .38 .38 0 0 1-.5 0 .38 .38 0 0 1-.2-.5zM52.2 166.6h.1"/>
<path d="M52.2 166.6v.2M52.2 166.8h.1M52.2 166.8v8.1M52.2 169h.1M52.2 169.8h.1M52.2 169.2h.1M52.3 166.6v.2M52.3 166.9v-.5v.5M52.3 169.8h.4M52.3 166.9v2.9M52.3 166.9h.1M52.3 169.3v.2"/>
<path d="M52.3 169h.4M52.3 166.9v2.8M52.5 169.8v.1h-.3M52.7 169h1M52.7 169v.8M53.2 169.2l.1 .5M53.2 169.2h.1M53.5 169.2l-.2 .2 .2 .2M53.8 169.6v.2h-1.1M62.4 166.5l-9.1 2.5M62.9 167.1l6.4 8M63.4 166.5l-.2 .2 .2 .2"/>
<path d="M63.4 166.5h.1M63.4 166.9h.1M63.4 166.4h.1M63.4 166.4l-10.2 2.8M63.5 166.4l.1 .5-10.3 2.8M63.5 166.4l-10.3 2.8M63.6 166.6l6.5 8.1a.53 .53 0 0 1-.8 .4M69.3 175.1l.4-.2 .3-.4-.3 .4zM107.8 174.5l.6 .6M107.8 174.5l-.2 .1 .7 .6 .1-.1M115.5 166.4l11.8 2.8 .1 .3-.2 .2-11.8-2.8zM115.9 167.1l-7.5 8"/>
<path d="M126.6 169.6v.2h1.3M127.9 169h.8M127.9 169.8h.8M127.9 169h-1.1M127.9 169v.8M128 169.8v.1h1.4M128.7 169h.5M128.7 169v.8M128.9 169.7h.1M128.9 169.2a.18 .18 0 0 1 .2 .2 .18 .18 0 0 1-.2 .1zM129 169.6h.1M129 169.2h.1"/>
<path d="M129 169.2l.1 .2M129.1 169.4l-.1 .2M129.2 169h.1M129.3 169.6v.3l.5-.1M129.4 168.9l-.1 .1M130 169.2h.1M130.1 169.2h.1M130.1 169.2v.6M130.4 169.4v.4h-1.7M134.6 166.5a.18 .18 0 0 1 .2 .2 .18 .18 0 0 1-.2 .2zM134.7 166.5h.1M134.7 166.9h.1"/>
<path d="M134.7 166.5l.1 .2M134.8 166.4l.1 .5M134.8 166.4l-6 2.8 .1 .5M134.8 166.7l-.1 .2M134.8 167l3.8 8.1M134.9 166.9l-6 2.8M135 167.3l-4.9 2.3M135.7 166.4l.1 .5M135.7 166.4v.4M135.7 166.4h-.2M135.8 166.9h.1M138.7 174.7l-.1 .3a.51 .51 0 0 1 .8-.4l-.3-.1z"/>
<path d="M138.7 174.8a.35 .35 0 0 1 .4-.2 .35 .35 0 0 1 .3 .3 .39 .39 0 0 1-.4 .3 .39 .39 0 0 1-.4-.3zM139.4 174.6v.1"/>
<circle cx="244.2" cy="13.2" r=".17"/>
<circle cx="245.3" cy="13.8" r=".17"/>
<circle cx="247.6" cy="15" r=".17"/>
<circle cx="248.7" cy="15.7" r=".17"/>
<circle cx="48.6" cy="31.9" r=".2"/>
<circle cx="50.2" cy="31.9" r=".2"/>
<circle cx="53.4" cy="31.9" r=".2"/>
<circle cx="55" cy="31.9" r=".2"/>
<circle cx="184.6" cy="42.8" r="1.27"/>
<circle cx="194.4" cy="42.8" r="1.27"/>
<circle cx="214.3" cy="42.8" r="1.27"/>
<circle cx="224.1" cy="42.8" r="1.27"/>
<circle cx="247.5" cy="43.7" r=".14"/>
<circle cx="247.6" cy="70.6" r=".14"/>
<circle cx="237.6" cy="99.1" r=".08"/>
<circle cx="237.6" cy="99.2" r=".06"/>
<circle cx="245.8" cy="84.6" r=".08"/>
<circle cx="245.8" cy="84.6" r=".06"/>
<circle cx="247.9" cy="84.2" r=".21"/>
<circle cx="247.9" cy="96.3" r=".21"/>
<circle cx="258.9" cy="95.8" r=".21"/>
<circle cx="129.6" cy="105.8" r=".1"/>
<circle cx="129.6" cy="105.8" r=".17"/>
<circle cx="129.6" cy="105.8" r=".23"/>
<circle cx="129.6" cy="105.8" r=".19"/>
<circle cx="129.6" cy="104.6" r=".23"/>
<circle cx="129.7" cy="138.8" r=".17"/>
<circle cx="129.7" cy="138.8" r=".23"/>
<circle cx="129.7" cy="137.6" r=".23"/>
<circle cx="129.7" cy="138.8" r=".19"/>
<circle cx="129.7" cy="138.8" r=".1"/>
<circle cx="50" cy="154.5" r=".08"/>
<circle cx="50" cy="154.5" r=".09"/>
<circle cx="50" cy="154.5" r=".06"/>
<circle cx="50" cy="154.5" r=".13"/>
<circle cx="53.5" cy="154.5" r=".21"/>
<circle cx="127" cy="154.5" r=".14"/>
<circle cx="127" cy="154.5" r=".1"/>
<circle cx="127" cy="154.5" r=".08"/>
<circle cx="127" cy="154.5" r=".07"/>
<circle cx="40.2" cy="166.7" r=".08"/>
<circle cx="40.2" cy="166.7" r=".09"/>
<circle cx="40.2" cy="166.7" r=".06"/>
<circle cx="40.2" cy="166.7" r=".13"/>
<circle cx="50.1" cy="169.4" r=".09"/>
<circle cx="50.1" cy="169.4" r=".06"/>
<circle cx="50.1" cy="169.4" r=".13"/>
<circle cx="53.4" cy="169.4" r=".21"/>
<circle cx="63.3" cy="166.7" r=".21"/>
<circle cx="115.6" cy="166.7" r=".1"/>
<circle cx="115.6" cy="166.7" r=".14"/>
<circle cx="115.6" cy="166.7" r=".07"/>
<circle cx="127.1" cy="169.4" r=".14"/>
<circle cx="127.1" cy="169.4" r=".1"/>
<circle cx="127.1" cy="169.4" r=".08"/>
</g>
<path d="M179.1 31.6l-.2 .5M182 26.6l-1.6 2.4-1.2 2.5M182.4 26.1l-.4 .4M226.4 26.1l.3 .4M226.8 26.6l1.5 2.4 1.2 2.5M229.6 31.6l.2 .5M200.9 70.2h.5M201.6 70.3l2.7 .1 2.8-.1M207.8 70.2h-.5" fill="none" stroke="#000" stroke-width=".2"/>
<text font-size="8.5" x="202.2" y="198.3">A</text>
<text font-size="5.6" x="220.7" y="178.4">ALU-TP-158</text>
<g font-size="4.2">
<text x="161.6" y="23.4">SCALE 1 : 4</text>
<text x="164.3" y="19.2">DETAIL B</text>
<text x="63.3" y="33.2">B</text>
</g>
<g font-size="4.2" fill="#808080">
<text x="148" y="30.8">4X</text>
<text x="157.8" y="30.8">.400</text>
<text x="72.9" y="44.4">18.754</text>
<text x="90.6" y="44.4">31.434</text>
<text x="163.2" y="44.4">1.365</text>
<text x="164.6" y="63.1">.800</text>
<text x="199.8" y="77.3">1.550</text>
<text x="145.5" y="88.8">.986</text>
<text x="161.1" y="88.8">34.942</text>
<text x="199.8" y="86.2">3.132</text>
<text x="199.8" y="94.8">7.832</text>
<text x="84.6" y="118.6">103.958</text>
<text x="144.3" y="121.7">1.180</text>
<text x="161.1" y="121.8">32.348</text>
<text x="144.3" y="150.4">1.375</text>
<text x="161.1" y="150.4">31.305</text>
<text x="73.8" y="165.5">21.339</text>
</g>
<text font-size="3.5" x="182.4" y="185.5">NAME</text>
<g font-size="3.4">
<text x="201.1" y="168.8">TITLE:</text>
<text x="202" y="190.8">SIZE</text>
<text x="210.8" y="190.9">DWG. NO.</text>
<text x="259.8" y="191">REV</text>
<text x="202.1" y="204.4">SCALE: 1:25</text>
<text x="247.8" y="204.4">SHEET 3 OF 3</text>
</g>
<g font-size="3.2">
<text x="176.5" y="191.9">CHRIS THAUER</text>
<text x="44.2" y="210.4">5</text>
<text x="94.6" y="210.3">4</text>
<text x="143.1" y="210.4">3</text>
<text x="193.2" y="210.3">2</text>
<text x="245.4" y="210.6">1</text>
</g>
<g font-size="2.2">
<text x="124.9" y="190.8">DIMENSIONS ARE IN INCHES</text>
<text x="161.4" y="190.8">DRAWN</text>
<text x="160.4" y="198.3">CHECKED</text>
</g>
<g font-size="2.1">
<text x="176.5" y="198.3">JEREMY BLANKENSHIP</text>
<text x="126.4" y="204.3">DO NOT SCALE DRAWING</text>
</g>
<g font-size="2">
<text x="10.8" y="186.1">PROPRIETARY AND CONFIDENTIAL</text>
<text x="10.8" y="189.2">THE INFORMATION CONTAINED IN THIS</text>
<text x="10.8" y="191.7">DRAWING IS THE SOLE PROPERTY OF</text>
<text x="10.8" y="194.2">LARSON ELECTRONICS LLC. ANY</text>
<text x="10.8" y="196.7">REPRODUCTION IN PART OR AS A WHOLE</text>
<text x="10.8" y="199.3">WITHOUT THE WRITTEN PERMISSION OF</text>
<text x="10.8" y="201.8">LARSON ELECTRONICS LLC IS</text>
<text x="122.9" y="198.3">MATERIAL</text>
<text x="10.8" y="204.3">PROHIBITED.</text>
</g>
</svg>
